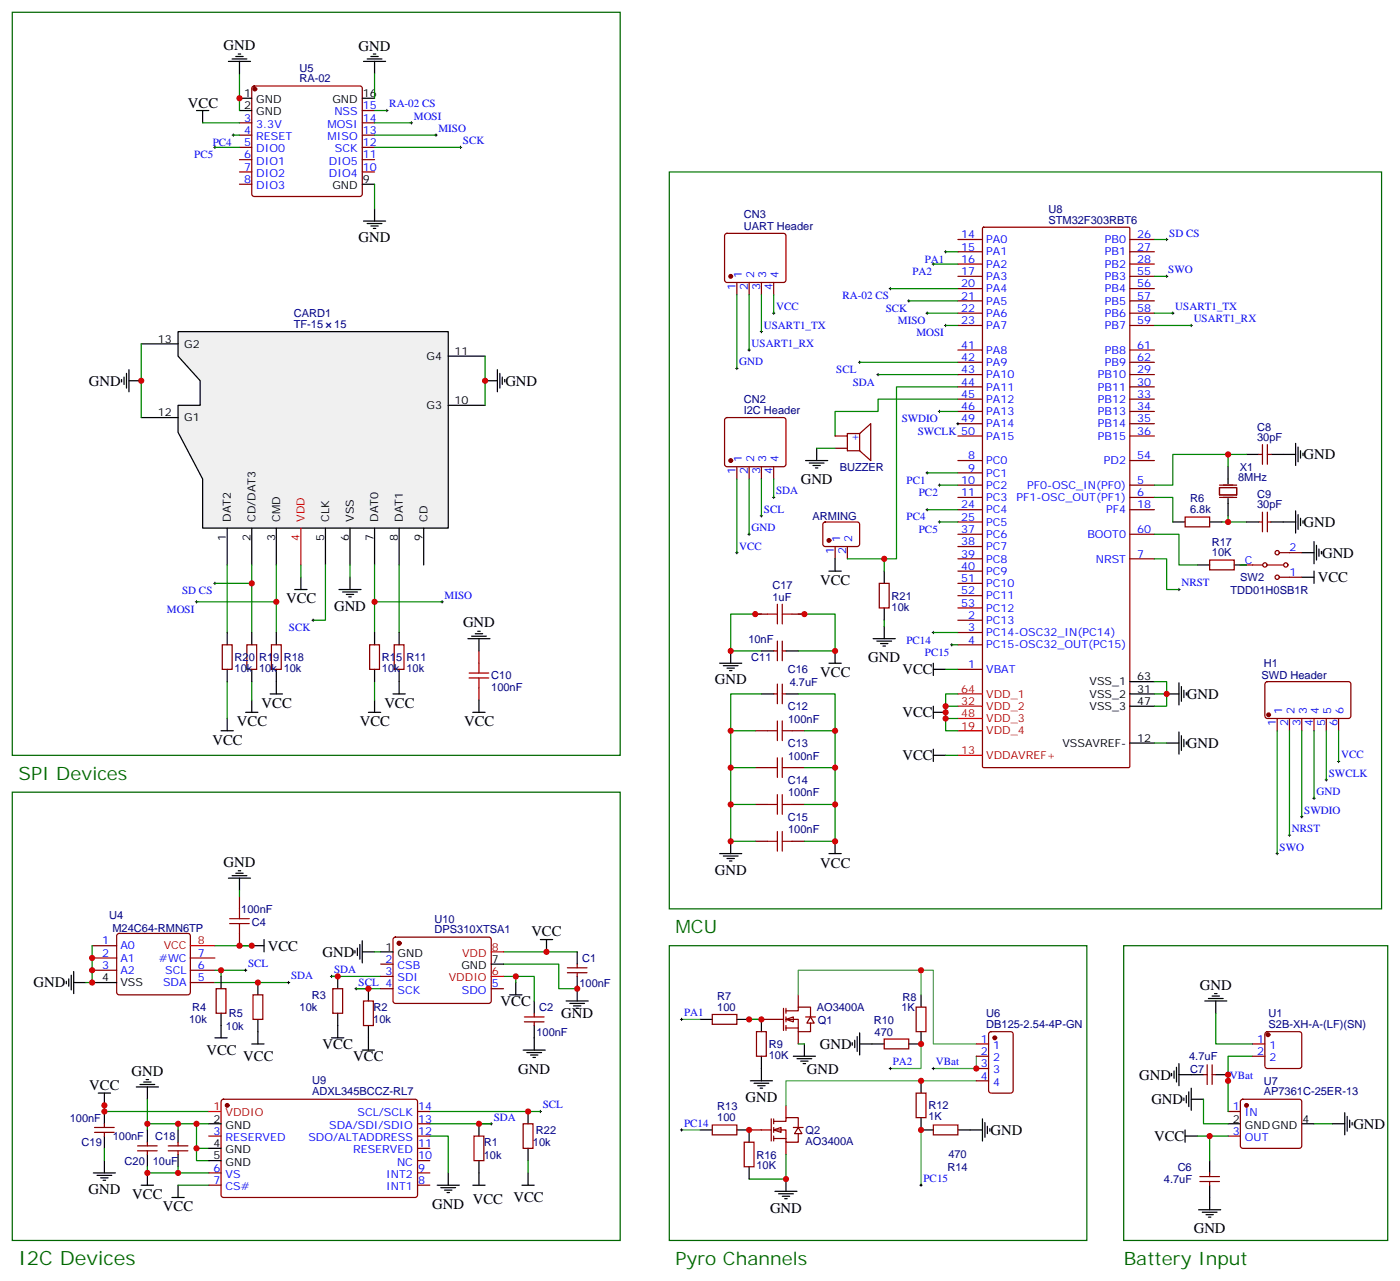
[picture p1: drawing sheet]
<svg xmlns="http://www.w3.org/2000/svg" width="402mm" height="368mm" viewBox="0 0 402 368" stroke-linecap="round" stroke-linejoin="round" font-family="sans-serif">
<g fill="none" stroke="#870000" stroke-width=".35">
<path d="M68.8 35.3h3.5M68.8 38.8h3.5M72.6 24.9l.4-.2h30.4l.5 .2 .2 .5v30.3l-.3 .5-.4 .2h-30.4l-.5-.2-.2-.5v-30.3zM104.1 35.3h3.5M104.1 38.8h3.5M104.1 31.8h3.5M68.8 42.3h3.5M68.8 45.9h3.5M68.8 49.4h3.5M68.8 52.9h3.5M104.1 42.3h3.5M104.1 45.9h3.5"/>
<path d="M104.1 49.4h3.5M68.8 257.5v3.6M26.5 271.6h7M26.5 278.7h7M26.5 275.2h7M33.7 268.3l.5-.2h19.8l.5 .2 .2 .5v16.2l-.3 .5-.4 .3h-19.8l-.5-.3-.2-.5v-16.2zM54.7 278.7h7M54.7 275.2h7M68.8 268.1v3.5M54.7 282.2h7"/>
</g>
<g fill="none" stroke="#000" stroke-width=".35">
<path d="M68.8 28.2h3.5M68.8 31.8h3.5M104.1 28.2h3.5M104.1 52.9h3.5M65.6 252.2h6.4M66.7 251.5h4.2M67.7 250.8h2.1M68.4 250.1h.7M68.8 252.2v3.6M21.2 279v6.4M72.3 271.6h3.5M75.8 269.9v3.5"/>
<path d="M19 281.9v.7M19.8 281.2v2.1M20.5 280.1v4.2M21.2 282.2h3.5M26.5 282.2h7M61.7 298.1h3.6M63.5 294.6v3.5M72.3 299.9h3.5M74.1 296.3v3.6M28.2 314h3.5M30 314v3.5M26.8 336.9h6.4"/>
<path d="M27.9 337.6h4.2M28.9 338.3h2.1M29.6 339h.7M30 333.4v3.5M137.6 336.9v3.5M135.8 340.4h3.5"/>
</g>
<path d="M54.7 271.6h7" fill="none" stroke="#f00" stroke-width=".35"/>
<circle cx="73.2" cy="25.6" r=".53" fill="#870000" stroke="#870000" stroke-width=".35"/>
<path d="M70.2 278.7h.7M70.6 278.3v.7M82.5 282.2h.8M82.9 281.9v.7M154.9 319.3h.7M155.2 318.9v.7M140.8 322.8h.7M141.1 322.4v.7" fill="none" stroke="#000" stroke-width=".29"/>
<path d="M66 265.3h5.6M66 263.9h5.6M68.8 261.1v2.8M68.8 265.3v2.8" fill="none" stroke="#a10000" stroke-width=".35"/>
<path d="M68.8 255.8v1.7M26.5 271.6v10.6h-1.8M61.7 271.6h10.6M61.7 278.7h8.9M63.5 278.7v1.8M61.7 282.2h21.2" fill="none" stroke="#008700" stroke-width=".35"/>
<path d="M3.5 227.5h174.7v128.8h-174.7z" fill="none" stroke="#060" stroke-width=".35"/>
<g fill="#fff" stroke="#870000" stroke-width=".35">
<path d="M225.8 292.8l2.1-.7v1.4z"/>
<path d="M232.8 292.1l1.1 1.8h-2.1z"/>
</g>
<path d="M218.7 292.8h6.4M225.1 289.6v6.4M225.8 290.3h3.5v-1h3.5v2.8M225.8 292.8h3.5v3.5h3.5v-2.4M225.8 295.3h3.5M225.8 289.6v1.4M225.8 292.1v1.4M225.8 294.6v1.4M229.3 285.8v3.5M229.3 296.3v3.6M231.4 292.1h2.8" fill="none" stroke="#870000" stroke-width=".35"/>
<g fill="#fff" stroke="#870000" stroke-width=".35">
<path d="M222.2 324.6l2.2-.8v1.5z"/>
<path d="M229.3 323.8l1.1 1.8h-2.2z"/>
</g>
<g fill="none" stroke="#870000" stroke-width=".35">
<path d="M208.4 67.2l.4-.2h16.3l.5 .2 .2 .5v12.7l-.3 .5-.4 .2h-16.3l-.5-.2-.2-.5v-12.7zM275.2 79.4h7M275.2 75.8h7M275.2 72.3h7M275.2 68.8h7M282.3 65.4l.3-.1h41.6l.4 .3v154.5l-.4 .4h-41.6l-.4-.4zM324.6 79.4h7M324.6 75.8h7M324.6 72.3h7M324.6 68.8h7M211.7 81.1v3.6M215.2 81.1v3.6"/>
<path d="M218.7 81.1v3.6M222.2 81.1v3.6M275.2 93.5h7M275.2 90h7M275.2 86.4h7M275.2 82.9h7M324.6 93.5h7M324.6 90h7M324.6 86.4h7M324.6 82.9h7M275.2 104.1h7M275.2 100.5h7"/>
<path d="M275.2 118.2h7M275.2 114.7h7M275.2 111.1h7M275.2 107.6h7M324.6 104.1h7M324.6 100.5h7M324.6 118.2h7M324.6 114.7h7M324.6 111.1h7M324.6 107.6h7M208.4 120.2l.4-.3h16.3l.5 .3 .2 .5v12.6l-.3 .5-.4 .3h-16.3l-.5-.3-.2-.5v-12.6zM211.7 134.1v3.5"/>
<path d="M215.2 134.1v3.5M218.7 134.1v3.5M222.2 134.1v3.5M275.2 125.2h7M275.2 121.7h7M275.2 139.3h7M275.2 132.3h7M275.2 135.8h7M324.6 125.2h7M324.6 121.7h7M324.6 139.3h7M324.6 132.3h7"/>
<path d="M350.3 139.3h4.9M361.6 130.5h1.1M362.7 127.7v5.6M364.1 127.7v5.6M364.1 130.5h1M275.2 146.4h7M275.2 142.9h7M275.2 157h7M275.2 153.5h7M275.2 149.9h7M324.6 146.4h7M324.6 142.9h7"/>
<path d="M324.6 153.5h7M350.3 140.1h4.9v2.1h-4.9zM350.3 142.9h4.9M361.6 149.9h1.1M362.7 147.1v5.7M364.1 149.9h1M364.1 147.1v5.7M367.6 158.8h6.3M275.2 164h7M275.2 160.5h7M275.2 178.2h7M275.2 174.6h7"/>
<path d="M275.2 171.1h7M275.2 167.6h7M324.6 160.5h7M347.5 160.9h7v2.8h-7zM356.3 162.3h6.4M364.1 162.3h4.6M367.6 165.8h6.3M222.2 199.3h1.1M223.3 196.5v5.6M224.7 196.5v5.6M224.7 199.3h1.1M275.2 185.2h7"/>
<path d="M275.2 181.7h7M275.2 192.3h7M363.6 196l.5-.2h23.5l.5 .7-.1 9.4-.7 .5-23.5-.1-.4-.6v-9.2zM217 209.9h3.5M227.5 209.9h3.6M366.9 206.4v3.5M370.4 206.4v3.5M373.9 206.4v3.5M377.5 206.4v3.5M381 206.4v3.5M384.5 206.4v3.5M217 220.5h3.5"/>
<path d="M217 231.1h3.5M227.5 220.5h3.6M227.5 231.1h3.6M217 241.7h3.5M227.5 241.7h3.6M204.6 291.4h7.1v2.8h-7.1zM217.3 296.3h2.8v7.1h-2.8zM254 298.4h7.1v2.9h-7.1zM263.2 289.3h2.8v7h-2.8zM225.8 317.5v3.5M263.2 314h2.8v7h-2.8zM352.8 319.3h3.5"/>
<path d="M356.5 315.9l.5-.2h16.2l.5 .2 .2 .5v12.7l-.2 .5-.5 .2h-16.2l-.5-.2-.2-.5v-12.7zM204.6 323.1h7.1v2.9h-7.1zM213.8 328.1h2.8v7h-2.8zM215.2 324.6h6.3M221.5 321.4v6.3M222.2 322.1h3.6v-1.1h3.5v2.8M222.2 324.6h3.6v3.5h3.5v-2.5M222.2 327h3.6M222.2 321.4v1.4M222.2 323.8v1.5M222.2 326.3v1.4M225.8 328.1v3.5"/>
<path d="M227.9 323.8h2.8M268.1 323.1h7.1v2.9h-7.1zM344.7 338h5.6M344.7 339.4h5.6M347.5 336.9v1.1M347.5 339.4v1M352.8 326.3h3.5"/>
<circle cx="366.9" cy="158.8" r=".62"/>
<circle cx="363.4" cy="162.3" r=".62"/>
<circle cx="366.9" cy="165.8" r=".62"/>
<circle cx="369.4" cy="162.3" r=".62"/>
</g>
<g fill="none" stroke="#008700" stroke-width=".35">
<path d="M58.2 35.3h10.6M67 38.8h1.8M68.8 21.2v10.6M107.6 21.2v7M107.6 35.3h10.6M107.6 31.8h3.5M107.6 38.8h17.6M61.7 42.3h7.1M107.6 52.9v7.1M107.6 42.3h24.7M331.6 79.4h3.5M211.7 84.7v21.1"/>
<path d="M215.2 84.7v15.8M218.7 84.7v10.5M222.2 84.7v5.3M255.8 82.9h19.4M261.1 86.4h14.1M266.3 90h8.9M271.6 93.5h3.6M331.6 93.5h10.6M331.6 90h5.3M246.9 104.1h28.3M252.2 107.6h23M269.9 118.2h5.3"/>
<path d="M211.7 137.6v21.2M215.2 137.6v15.9M218.7 137.6v10.6M222.2 137.6v5.3M352.8 130.5h-15.9v8.8h-5.3M358.1 130.5h-5.3v3.6M266.3 146.4h8.9M269.9 149.9h5.3M331.6 142.9h5.3v7M331.6 153.5h7.1v8.8h5.3M351 149.9h1.8M352.8 148.2v1.7h5.3"/>
<path d="M218.7 176.4h-8.8v10.6h8.8M229.3 176.4h10.6v10.6h-10.6M331.6 160.5h3.5v8.8h3.6M356.3 162.3h1.8M218.7 199.3h-8.8v10.6M229.3 199.3h10.6v10.6M271.6 192.3h3.6M275.2 199.3h-3.6v10.6h3.6M331.6 195.8h3.5v7h-3.5M331.6 199.3h3.5M217 209.9h-7.1v31.8h7.1M231.1 209.9h8.8v31.8h-8.8"/>
<path d="M271.6 206.4h3.6M271.6 202.8h3.6M271.6 217h3.6M331.6 213.4h3.5M366.9 209.9v35.3M370.4 209.9v30M373.9 209.9v24.7M377.5 209.9v19.4M381 209.9v14.1M384.5 209.9v8.8M209.9 231.1h7.1M209.9 220.5h7.1"/>
<path d="M231.1 231.1h8.8M231.1 220.5h8.8M215.2 292.8h3.5M229.3 299.9h1.8M349.2 291v8.9h10.6M345.7 315.7v7.1h7.1M359.8 303.4h-7v15.9M225.8 331.6v7.1h-10.6M344 326.3h3.5M352.8 326.3h-5.3v7.1M377.5 322.8h5.3"/>
</g>
<g fill="none" stroke="#000" stroke-width=".35">
<path d="M65.6 17.6h6.4M66.7 16.9h4.2M67.7 16.2h2.1M68.4 15.5h.7M68.8 17.6v3.6M104.4 17.6h6.4M105.5 16.9h4.2M106.5 16.2h2.2M107.2 15.5h.7M107.6 17.6v3.6M56.4 31.8h3.6M58.2 31.8v3.5"/>
<path d="M107.6 60v3.5M104.4 63.5h6.4M105.5 64.2h4.2M106.5 64.9h2.2M107.2 65.6h.7M231.4 132.3h6.4M232.5 133h4.2M233.5 133.7h2.2M234.2 134.4h.7M234.6 128.8v3.5M352.8 134.1v4.9M358.1 130.5h3.5"/>
<path d="M365.1 130.5h7.1M372.2 127.4v6.3M372.9 128.4v4.2M373.6 129.5v2.1M374.3 130.2v.7M352.8 143.2v5M358.1 149.9h3.5M365.1 149.9h7.1M372.2 146.8v6.3M372.9 147.8v4.2M373.6 148.9v2.1M373.9 158.8h3.6"/>
<path d="M374.3 149.6v.7M377.5 155.6v6.3M378.2 156.6v4.3M378.9 157.7v2.1M379.6 158.4v.7M344 162.3h3.5M354.5 162.3h3.6M373.9 165.8h3.6M377.5 164v3.6M206.7 190.5h6.4M207.8 191.2h4.2M208.8 191.9h2.2"/>
<path d="M209.5 192.6h.8M209.9 187v3.5M218.7 199.3h3.5M225.8 199.3h3.5M238.1 190.5h3.6M239.9 187v3.5M268.1 190.5v3.5M268.1 192.3h3.5M324.6 199.3h7M324.6 195.8h7M335.1 199.3h3.6M338.7 196.1v6.4"/>
<path d="M339.4 197.2v4.2M340.1 198.3v2.1M340.8 199v.7M268.1 204.6h3.5M268.1 202.8v3.6M268.1 215.2v3.5M268.1 217h3.5M324.6 213.4h7M324.6 202.8h7M335.1 213.4h3.6M338.7 210.3v6.3M339.4 211.3v4.2"/>
<path d="M340.1 212.4v2.1M340.8 213.1v.7M206.7 245.2h6.4M207.8 245.9h4.2M208.8 246.6h2.2M209.5 247.3h.8M209.9 241.7v3.5M238.1 245.2h3.6M239.9 241.7v3.5M201.1 292.8h3.5M211.7 292.8h3.5M218.7 292.8v3.5"/>
<path d="M231.1 299.9v3.5M244.8 299.5v.7M245.5 298.8v2.1M246.2 297.7v4.3M246.9 299.9h7.1M246.9 296.7v6.3M264.6 296.3v3.6h-3.5M264.6 285.8v3.5M346.1 287.5h6.3M347.1 286.8h4.3M348.2 286.1h2.1M348.9 285.4h.7"/>
<path d="M349.2 287.5v3.5M215.5 310.4h6.4M216.6 311.1h4.2M217.7 311.9h2.1M218.4 312.6h.7M218.7 303.4v7M227.9 303.4h6.3M229 304.1h4.2M230 304.8h2.1M230.7 305.5h.7M264.6 310.4v3.6M340.1 315.4v.7"/>
<path d="M340.8 314.7v2.1M341.5 313.6v4.3M342.2 315.7h3.5M342.2 312.6v6.3M201.1 324.6h3.5M211.7 324.6h3.5v3.5M215.2 335.1v3.6M225.8 338.7v3.5M264.6 321v3.6h3.5M275.2 324.6h7M282.2 321.4v6.3M282.9 322.4v4.3"/>
<path d="M283.6 323.5v2.1M284.3 324.2v.7M340.4 326.3h3.6M340.4 324.6v3.5M347.5 333.4v3.5M352.8 322.8h3.5M373.9 322.8h3.6M222.6 342.2h6.4M223.7 342.9h4.2M224.7 343.6h2.1M225.4 344.3h.7M344.3 347.5h6.4"/>
<path d="M345.4 348.2h4.2M346.4 348.9h2.1M347.1 349.6h.7M347.5 340.4v7.1"/>
</g>
<path d="M264.6 278.7h-35.3v7.1M195.8 292.8h5.3M264.6 299.9v7h-8.8M264.6 285.8v-7.1h3.5v21.2h12.4M280.5 310.4h-54.7v7.1M280.5 303.4v3.5h-12.4M195.8 324.6h5.3M264.6 324.6v15.8" fill="none" stroke="#4aa64a" stroke-width=".35"/>
<path d="M192.3 271.6h119.9v84.7h-119.9zM322.8 271.6h75.8v84.7h-75.8z" fill="none" stroke="#060" stroke-width=".35"/>
<g fill="none" stroke="#000" stroke-width=".29">
<path d="M66.7 38.8h.7M67 38.5v.7M110.8 31.8h.7M111.1 31.4v.7M117.8 35.3h.7M118.2 34.9v.7M124.9 38.8h.7M125.2 38.5v.7M61.4 42.3h.7M61.7 42v.7M131.9 42.3h.7M132.3 42v.7"/>
<path d="M334.8 79.4h.7M335.1 79v.7M218.4 95.2h.7M218.7 94.9v.7M221.9 90h.7M222.2 89.6v.7M255.4 82.9h.7M255.8 82.6v.7M260.7 86.4h.7M261.1 86.1v.7M266 90h.7M266.3 89.6v.7"/>
<path d="M271.3 93.5h.7M271.6 93.1v.7M336.5 90h.8M336.9 89.6v.7M341.8 93.5h.7M342.2 93.1v.7M211.3 105.8h.7M211.7 105.5v.7M214.8 100.5h.7M215.2 100.2v.7M246.6 104.1h.7M246.9 103.7v.7"/>
<path d="M251.9 107.6h.7M252.2 107.2v.7M269.5 118.2h.7M269.9 117.8v.7M266 135.8h.7M266.3 135.5v.7M269.5 139.3h.7M269.9 139v.7M274.8 121.7h.7M275.2 121.4v.7M211.3 158.8h.7M211.7 158.4v.7"/>
<path d="M214.8 153.5h.7M215.2 153.1v.7M218.4 148.2h.7M218.7 147.8v.7M221.9 142.9h.7M222.2 142.5v.7M266 146.4h.7M266.3 146v.8M269.5 149.9h.7M269.9 149.6v.7M338.3 169.3h.7M338.7 169v.7"/>
<path d="M384.2 218.7h.7M384.5 218.4v.7M370.1 239.9h.7M370.4 239.5v.7M373.6 234.6h.7M373.9 234.2v.7M377.1 229.3h.7M377.5 229v.7M380.6 224h.8M381 223.7v.7M366.5 245.2h.7M366.9 244.8v.7"/>
<path d="M255.4 306.9h.7M255.8 306.6v.7M267.8 306.9h.7M268.1 306.6v.7"/>
</g>
<g fill="#870000" stroke="#870000" stroke-width=".35">
<circle cx="358.1" cy="317.5" r=".53"/>
<circle cx="364.4" cy="205.3" r=".53"/>
<circle cx="209.9" cy="132.3" r=".53"/>
<circle cx="209.9" cy="79.4" r=".53"/>
</g>
<path d="M275.2 199.3h7M275.2 217h7M275.2 209.9h7M275.2 206.4h7M275.2 202.8h7" fill="none" stroke="#f00" stroke-width=".35"/>
<g fill="none" stroke="#a10000" stroke-width=".35">
<path d="M220.5 209.9h2.8M223.3 207.1v5.6M223.3 217.7v5.6M224.7 207.1v5.6M224.7 217.7v5.6M224.7 209.9h2.8M220.5 220.5h2.8M220.5 231.1h2.8M223.3 228.2v5.7M223.3 238.8v5.7M224.7 228.2v5.7M224.7 238.8v5.7"/>
<path d="M224.7 220.5h2.8M224.7 231.1h2.8M220.5 241.7h2.8M224.7 241.7h2.8"/>
</g>
<path d="M51.2 95.2h77.6v56.5h-70.6v-14.1l-7-13.4v-7.8h6.3v-7l-6.3-7.1z" fill="#f0f0f0" stroke="#000" stroke-width=".35"/>
<g fill="none" stroke="#000" stroke-width=".35">
<path d="M40.6 98.8h10.6M34.9 109v.7M35.6 108.3v2.1M36.3 107.2v4.3M37 109.4h3.6M37 106.2v6.3M40.6 119.9h10.6M128.8 116.4h10.5M128.8 102.3h10.5M139.3 109.4h3.6M142.9 106.2v6.3M143.6 107.2v4.3"/>
<path d="M144.3 108.3v2.1M145 109v.7M65.3 151.7v10.6M72.3 151.7v10.6M79.4 151.7v10.6M93.5 151.7v10.6M100.5 151.7v10.6M107.6 151.7v10.6M114.7 151.7v10.6M121.7 151.7v10.6M336.9 149.9h3.5M347.5 149.9h3.5"/>
<path d="M84.7 169.3h3.5M86.4 165.8v3.5M97.4 169.3h6.3M98.4 170h4.3M99.5 170.7h2.1M100.2 171.4h.7M100.5 165.8v3.5M238.1 164h3.6M239.9 160.5v3.5M254 164v3.6M254 174.6v3.6M254 179.9v3.5"/>
<path d="M65.3 181.7v3.5M65.3 192.3v3.5M72.3 181.7v3.5M72.3 192.3v3.5M77.6 199.3h3.5M79.4 181.7v3.5M79.4 192.3v7M107.6 181.7v3.5M107.6 192.3v3.5M112.9 199.3h3.5M114.7 181.7v3.5M114.7 192.3v7"/>
<path d="M134.4 183.4h6.4M135.5 182.7h4.2M136.5 182h2.1M137.2 181.3h.7M137.6 183.4v3.6M218.7 187h3.5M225.8 187h3.5M250.8 183.4h6.4M251.9 184.1h4.2M252.9 184.9h2.2M253.6 185.6h.8M63.5 209.9h3.5"/>
<path d="M65.3 206.4v3.5M70.6 204.6h3.5M72.3 201.1v3.5M105.8 204.6h3.6M107.6 201.1v3.5M135.8 204.6h3.5M137.6 201.1v3.5M102 273v.8M102.7 272.3v2.2M103.4 271.3v4.2M104.1 273.4h3.5M104.1 270.2v6.4"/>
<path d="M109.4 273.4h3.5M141.1 276.9h3.5M155.2 269.9h3.5M157 269.9v3.5M165.8 273.4v3.5M63.5 280.5v3.5M63.5 291v3.6M74.1 282.2v3.6M74.1 292.8v3.5M95.2 298.1h3.6M97 280.5v3.5M97 291v7.1"/>
<path d="M105.8 284v3.5M105.8 294.6v7M146.4 285.8h3.5M148.2 282.2v3.6M153.5 287.5v3.5M153.5 294.6v7M162.6 287.5h6.4M163.7 288.2h4.2M164.7 288.9h2.2M165.5 289.6h.7M165.8 280.5v7M30 319.3v3.5"/>
<path d="M39.2 312.2h6.3M40.2 311.5h4.2M41.3 310.8h2.1M42 310.1h.7M42.3 312.2v3.5M104.1 301.6h3.5M150.3 301.6h6.3M151.3 302.3h4.3M151.7 319.3v3.5M152.4 303h2.1M153.1 303.7h.7M336.5 308.3v.7"/>
<path d="M337.3 307.6v2.1M338 306.6v4.2M338.7 308.7h7M338.7 305.5v6.4M349.2 308.7h3.6M386.3 319.6v6.4M30 326.3v3.5M42.3 324.6v3.5M42.3 331.6v3.5M42.3 336.9v3.5M51.2 324.6v3.5M51.2 331.6v3.5"/>
<path d="M60 322.8h3.5M60 329.8h3.5M60 333.4h3.5M128.8 336.9v3.5M137.6 322.8v3.5M137.6 333.4v3.5M151.7 329.8v3.6M151.7 336.9v3.5M382.8 322.8h3.5M387 320.7v4.2M387.7 321.7v2.1M388.4 322.4v.7"/>
<path d="M40.6 340.4h3.5M49.4 344h3.5M51.2 340.4v3.6M125.6 340.4h6.3M126.6 341.1h4.3M127.7 341.8h2.1M128.4 342.5h.7M149.9 340.4h3.6"/>
</g>
<path d="M86.4 151.7v10.6M141.1 273.4h3.5M141.1 280.5h3.5M60 319.3h3.5" fill="none" stroke="#f00" stroke-width=".35"/>
<g fill="none" stroke="#008700" stroke-width=".35">
<path d="M268.1 75.8h7.1M271.6 72.3h3.6M331.6 68.8h3.5M40.6 98.8v21.1M139.3 102.3v14.1M275.2 111.1h-17.7v49.4h-3.5v3.5M275.2 114.7h-23v3.5h-12.3v7M234.6 128.8h5.3M266.3 135.8h8.9M269.9 139.3h5.3M56.4 172.9h23M61.7 167.6h10.6"/>
<path d="M65.3 162.3v19.4M72.3 162.3v19.4M79.4 162.3v19.4M86.4 162.3v3.5M93.5 162.3v15.9h-3.5M100.5 162.3v3.5M107.6 162.3v19.4M107.6 172.9h19.4M114.7 162.3v19.4M243.4 160.5h10.6M254 178.2v1.7M65.3 195.8v10.6"/>
<path d="M72.3 195.8v5.3M107.6 195.8v5.3M268.1 181.7h7.1M273.4 185.2h1.8M107.6 273.4h1.8M144.6 276.9h15.9v7.1h5.3M144.6 273.4h21.2M95.2 280.5h14.2M102.3 284h7.1M144.6 280.5h8.9v7M148.2 280.5v1.7M30 319.3v-1.8v1.8h30"/>
<path d="M42.3 315.7v7.1M123.5 319.3h31.7M352.8 308.7v1.7M30 329.8v3.6M42.3 335.1v1.8h17.7M51.2 322.8v1.8M51.2 335.1v1.8M56.4 322.8v10.6h3.6M56.4 329.8h3.6M60 322.8h-17.7v1.8M123.5 326.3h5.3v10.6M123.5 322.8h17.6"/>
<path d="M151.7 333.4v3.5M51.2 340.4h8.8"/>
</g>
<g fill="none" stroke="#000" stroke-width=".29">
<path d="M267.8 75.8h.7M268.1 75.5v.7M271.3 72.3h.7M271.6 72v.7M334.8 68.8h.7M335.1 68.4v.7M56.1 172.9h.7M56.4 172.5v.7M61.4 167.6h.7M61.7 167.2v.7M89.6 178.2h.7M90 177.8v.7"/>
<path d="M126.6 172.9h.8M127 172.5v.7M267.8 181.7h.7M268.1 181.3v.7M273 185.2h.8M273.4 184.9v.7M94.9 280.5h.7M95.2 280.1v.7M102 284h.7M102.3 283.6v.7M195.4 292.8h.7M195.8 292.5v.7"/>
<path d="M352.4 310.4h.7M352.8 310.1v.7M195.4 324.6h.7M195.8 324.2v.7M264.2 340.4h.7M264.6 340.1v.7"/>
</g>
<path d="M220.5 176.4h2.8M223.3 173.6v5.6M224.7 176.4h2.8M224.7 173.6v5.6M134.8 193.3h5.6M134.8 194.7h5.6M137.6 190.5v2.8M137.6 194.7v2.9" fill="none" stroke="#a10000" stroke-width=".35"/>
<g fill="none" stroke="#870000" stroke-width=".35">
<path d="M239.9 125.2h3.5M239.9 128.8h3.5M246.9 124.5h-3.5v5h3.5M246.9 124.5l3.2-2.8v10.6l-3.2-2.8M246.9 124.5v5M236.6 150.1l.5-.2 9.4 .1 .4 .6v6l-.7 .4-9.4-.1-.4-.6v-5.7zM239.9 157v3.5M243.4 157v3.5M340.4 148.5h7.1v2.8h-7.1zM217 176.4h3.5M227.5 176.4h3.6M252.6 167.6h2.8v7h-2.8z"/>
<path d="M63.9 185.2h2.8v7.1h-2.8zM70.9 185.2h2.8v7.1h-2.8zM78 185.2h2.8v7.1h-2.8zM106.2 185.2h2.8v7.1h-2.8zM113.2 185.2h2.9v7.1h-2.9zM137.6 187v3.5M137.6 197.6v3.5M222.2 187h1.1M223.3 184.1v5.7M224.7 184.1v5.7M224.7 187h1.1M109.4 276.9h3.5"/>
<path d="M113.1 269.4l.5-.2h27.1l.4 .7-.1 17.9-.6 .4h-27.1l-.4-.7v-17.6zM163 279.4h5.6M163 278h5.6M165.8 276.9v1.1M165.8 279.4v1.1M62.1 284h2.8v7h-2.8zM72.7 285.8h2.8v7h-2.8zM95.6 284h2.8v7h-2.8zM104.4 287.5h2.8v7.1h-2.8zM109.4 280.5h3.5M109.4 284h3.5M141.1 284h3.5"/>
<path d="M150.6 292.1h5.7M150.6 293.5h5.7M153.5 291v1.1M153.5 293.5v1.1M280.5 299.9h3.5M284.2 296.5l.5-.2h5.6l.7 .5v16.5l-.4 .6-5.9 .1-.7-.5v-16.5zM359.8 299.9h3.6M363.6 296.5l.5-.2h9.1l.5 .2 .2 .5v9.2l-.2 .5-.5 .2h-9.1l-.5-.2-.2-.5v-9.2zM63.7 315.9l.5-.2 55.3 .1 .4 .6v27.1l-.7 .5-55.3-.1-.4-.6v-26.9zM119.9 319.3h3.6M280.5 303.4h3.5M280.5 306.9h3.5"/>
<path d="M280.5 310.4h3.5M345.7 308.7h1.1M346.8 305.9v5.6M348.2 305.9v5.6M348.2 308.7h1M359.8 303.4h3.6M27.2 325.3h5.6M27.2 323.8h5.6M30 322.8v1M30 325.3v1M39.5 330.6h5.7M39.5 329.1h5.7"/>
<path d="M42.3 328.1v1M42.3 330.6v1M48.3 330.6h5.7M48.3 329.1h5.7M51.2 328.1v1M51.2 330.6v1M60 326.3h3.5M60 336.9h3.5M119.9 326.3h3.6M119.9 336.9h3.6M119.9 333.4h3.6M119.9 329.8h3.6"/>
<path d="M119.9 322.8h3.6M136.2 326.3h2.8v7.1h-2.8zM150.3 322.8h2.8v7h-2.8zM60 340.4h3.5M119.9 340.4h3.6"/>
</g>
<path d="M3.5 3.5h174.7v213.5h-174.7zM192.3 49.4h204.6v211.7h-204.6z" fill="none" stroke="#060" stroke-width=".35"/>
<g fill="#870000" stroke="#870000" stroke-width=".35">
<circle cx="238.1" cy="155.2" r=".53"/>
<circle cx="364.2" cy="297.2" r=".53"/>
<circle cx="285.7" cy="298.1" r=".53"/>
<circle cx="65.3" cy="317.5" r=".53"/>
<circle cx="114.7" cy="270.9" r=".53"/>
</g>
<g fill="#c00">
<circle cx="68.8" cy="271.6" r=".88"/>
<circle cx="72.3" cy="271.6" r=".88"/>
<circle cx="63.5" cy="278.7" r=".88"/>
<circle cx="26.5" cy="275.2" r=".88"/>
<circle cx="26.5" cy="278.7" r=".88"/>
<circle cx="26.5" cy="282.2" r=".88"/>
<circle cx="215.2" cy="324.6" r=".88"/>
<circle cx="218.7" cy="292.8" r=".88"/>
<circle cx="215.2" cy="292.8" r=".88"/>
<circle cx="264.6" cy="324.6" r=".88"/>
<circle cx="264.6" cy="299.9" r=".88"/>
<circle cx="264.6" cy="310.4" r=".88"/>
<circle cx="264.6" cy="278.7" r=".88"/>
<circle cx="225.8" cy="338.7" r=".88"/>
<circle cx="68.8" cy="28.2" r=".88"/>
<circle cx="347.5" cy="326.3" r=".88"/>
<circle cx="352.8" cy="149.9" r=".88"/>
<circle cx="352.8" cy="130.5" r=".88"/>
<circle cx="271.6" cy="206.4" r=".88"/>
<circle cx="271.6" cy="202.8" r=".88"/>
<circle cx="271.6" cy="204.6" r=".88"/>
<circle cx="335.1" cy="199.3" r=".88"/>
<circle cx="239.9" cy="231.1" r=".88"/>
<circle cx="239.9" cy="220.5" r=".88"/>
<circle cx="209.9" cy="231.1" r=".88"/>
<circle cx="209.9" cy="220.5" r=".88"/>
<circle cx="209.9" cy="241.7" r=".88"/>
<circle cx="239.9" cy="241.7" r=".88"/>
<circle cx="239.9" cy="209.9" r=".88"/>
<circle cx="209.9" cy="209.9" r=".88"/>
<circle cx="239.9" cy="187" r=".88"/>
<circle cx="209.9" cy="187" r=".88"/>
<circle cx="40.6" cy="109.4" r=".88"/>
<circle cx="139.3" cy="109.4" r=".88"/>
<circle cx="72.3" cy="167.6" r=".88"/>
<circle cx="79.4" cy="172.9" r=".88"/>
<circle cx="107.6" cy="172.9" r=".88"/>
<circle cx="352.8" cy="310.4" r=".88"/>
<circle cx="352.8" cy="308.7" r=".88"/>
<circle cx="74.1" cy="282.2" r=".88"/>
<circle cx="280.5" cy="306.9" r=".88"/>
<circle cx="217" cy="176.4" r=".88"/>
<circle cx="231.1" cy="176.4" r=".88"/>
<circle cx="56.4" cy="322.8" r=".88"/>
<circle cx="56.4" cy="329.8" r=".88"/>
<circle cx="30" cy="319.3" r=".88"/>
<circle cx="30" cy="317.5" r=".88"/>
<circle cx="51.2" cy="322.8" r=".88"/>
<circle cx="137.6" cy="322.8" r=".88"/>
<circle cx="151.7" cy="319.3" r=".88"/>
<circle cx="165.8" cy="284" r=".88"/>
<circle cx="157" cy="273.4" r=".88"/>
<circle cx="97" cy="280.5" r=".88"/>
<circle cx="105.8" cy="284" r=".88"/>
<circle cx="148.2" cy="280.5" r=".88"/>
<circle cx="42.3" cy="336.9" r=".88"/>
<circle cx="51.2" cy="336.9" r=".88"/>
<circle cx="254" cy="160.5" r=".88"/>
<circle cx="42.3" cy="322.8" r=".88"/>
</g>
<text font-size="5.6" fill="#060" x="5.3" y="363.4">I2C Devices</text>
<g font-size="5.3" fill="#060">
<text x="5.3" y="224">SPI Devices</text>
<text x="194" y="268.1">MCU</text>
<text x="194" y="363.4">Pyro Channels</text>
<text x="322.8" y="363.4">Battery Input</text>
</g>
<g font-size="4.2">
<text x="64.2" y="14.5">GND</text>
<text x="103" y="14.5">GND</text>
<text x="54" y="31">VCC</text>
<text x="103" y="69.5">GND</text>
<text x="25.5" y="110.8">GND</text>
<text x="145.2" y="110.8">GND</text>
<text x="374.5" y="131.8">GND</text>
<text x="230" y="139">GND</text>
<text x="374.5" y="151.2">GND</text>
<text x="379.8" y="160.2">GND</text>
<text x="235.6" y="168">VCC</text>
<text x="378.6" y="167.2">VCC</text>
<text x="82.2" y="173.3">VCC</text>
<text x="96" y="175.4">GND</text>
<text x="133" y="180.1">GND</text>
<text x="249.4" y="190.1">GND</text>
<text x="205.3" y="196.6">GND</text>
<text x="235.6" y="194.5">VCC</text>
<text x="259.2" y="193.7">VCC</text>
<text x="75.1" y="203.3">VCC</text>
<text x="110.4" y="203.3">VCC</text>
<text x="341" y="200.7">GND</text>
<text x="68.1" y="208.6">VCC</text>
<text x="103.4" y="208.6">VCC</text>
<text x="133.3" y="208.6">VCC</text>
<text x="259.2" y="206">VCC</text>
<text x="61" y="213.9">VCC</text>
<text x="341" y="214.8">GND</text>
<text x="259.2" y="218.4">VCC</text>
<text x="64.2" y="249.1">GND</text>
<text x="205.3" y="251.3">GND</text>
<text x="235.6" y="249.2">VCC</text>
<text x="152.6" y="268.8">VCC</text>
<text x="76.9" y="273.1">VCC</text>
<text x="92.6" y="274.9">GND</text>
<text x="9.7" y="283.6">GND</text>
<text x="344.6" y="284.4">GND</text>
<text x="143.8" y="289">VCC</text>
<text x="161.2" y="292.5">GND</text>
<text x="59.3" y="303">VCC</text>
<text x="69.9" y="304.8">VCC</text>
<text x="92.7" y="301.3">VCC</text>
<text x="101.5" y="304.8">VCC</text>
<text x="235.5" y="301.3">GND</text>
<text x="37.8" y="309.1">GND</text>
<text x="148.9" y="308.4">GND</text>
<text x="231.8" y="308.4">GND</text>
<text x="327.2" y="310.1">GND</text>
<text x="25.6" y="313">VCC</text>
<text x="214.1" y="316.6">GND</text>
<text x="330.7" y="317.2">GND</text>
<text x="284.5" y="326">GND</text>
<text x="331.6" y="327.7">VCC</text>
<text x="388.8" y="324.2">GND</text>
<text x="25.4" y="343">GND</text>
<text x="38" y="344.4">VCC</text>
<text x="46.8" y="347.9">VCC</text>
<text x="124.2" y="347.1">GND</text>
<text x="135.8" y="345.7">VCC</text>
<text x="147.5" y="345.4">VCC</text>
<text x="221.2" y="348.3">GND</text>
<text x="342.9" y="354.3">GND</text>
</g>
<g font-size="3.2" fill="#000080">
<text x="86" y="23.6">RA-02</text>
<text x="86" y="20.6">U5</text>
<text x="213.6" y="66">UART Header</text>
<text x="213.6" y="62.7">CN3</text>
<text x="301.2" y="64.2">STM32F303RBT6</text>
<text x="301.2" y="61.2">U8</text>
<text x="84.4" y="94.2">TF-15</text>
<text x="84.4" y="91.2">CARD1</text>
<text x="96" y="94.2">15</text>
<text x="213.6" y="118.9">I2C Header</text>
<text x="213.6" y="115.7">CN2</text>
<text x="361.1" y="123.7">C8</text>
<text x="361.1" y="126.6">30pF</text>
<text x="241.2" y="135.2">BUZZER</text>
<text x="356.2" y="135.3">X1</text>
<text x="355.6" y="138.3">8MHz</text>
<text x="361.1" y="143.1">C9</text>
<text x="233.4" y="149.3">ARMING</text>
<text x="341.9" y="147.5">6.8k</text>
<text x="341.9" y="144.3">R6</text>
<text x="361.1" y="146">30pF</text>
<text x="348.1" y="159.8">10K</text>
<text x="348.1" y="156.8">R17</text>
<text x="356.3" y="167">SW2</text>
<text x="221.9" y="169.3">C17</text>
<text x="221.9" y="172.5">1uF</text>
<text x="256.1" y="172.2">R21</text>
<text x="353.5" y="170.5">TDD01H0SB1R</text>
<text x="256.1" y="175.4">10k</text>
<text x="215" y="184.6">10nF</text>
<text x="67.4" y="189.9">R20</text>
<text x="74.4" y="189.9">R19</text>
<text x="81.5" y="189.9">R18</text>
<text x="109.7" y="189.9">R15</text>
<text x="116.8" y="189.9">R11</text>
<text x="215.8" y="189.9">C11</text>
<text x="363" y="191.6">H1</text>
<text x="67.4" y="193">10k</text>
<text x="74.4" y="193">10k</text>
<text x="81.5" y="193">10k</text>
<text x="109.7" y="193">10k</text>
<text x="116.8" y="193">10k</text>
<text x="141.1" y="195.2">C10</text>
<text x="226.3" y="193.4">C16</text>
<text x="226.9" y="197">4.7uF</text>
<text x="362.4" y="195.2">SWD Header</text>
<text x="141.1" y="198.4">100nF</text>
<text x="226.3" y="204">C12</text>
<text x="226.4" y="207.6">100nF</text>
<text x="226.3" y="214.6">C13</text>
<text x="226.4" y="218.2">100nF</text>
<text x="226.3" y="225.2">C14</text>
<text x="226.4" y="228.7">100nF</text>
<text x="226.3" y="235.8">C15</text>
<text x="226.4" y="239.3">100nF</text>
<text x="69.3" y="262.3">100nF</text>
<text x="31.3" y="264.1">U4</text>
<text x="32.3" y="267.6">M24C64-RMN6TP</text>
<text x="72.3" y="265.9">C4</text>
<text x="124.8" y="268.1">DPS310XTSA1</text>
<text x="124.8" y="265.1">U10</text>
<text x="167.2" y="276.3">C1</text>
<text x="89.6" y="286.9">R3</text>
<text x="166.4" y="283.4">100nF</text>
<text x="206" y="287.2">R7</text>
<text x="259.3" y="287.5">R8</text>
<text x="54.3" y="294">10k</text>
<text x="55.2" y="290.4">R4</text>
<text x="65.8" y="292.2">R5</text>
<text x="86.1" y="290.4">10k</text>
<text x="107.2" y="294">10k</text>
<text x="107.3" y="290.4">R2</text>
<text x="154.9" y="290.4">C2</text>
<text x="206" y="290.3">100</text>
<text x="234.6" y="290.5">AO3400A</text>
<text x="258.9" y="290.5">1K</text>
<text x="283.3" y="292">U6</text>
<text x="364.4" y="292.2">U1</text>
<text x="64.9" y="295.7">10k</text>
<text x="154.1" y="297.5">100nF</text>
<text x="234.9" y="294">Q1</text>
<text x="251" y="294">R10</text>
<text x="251.3" y="297.5">470</text>
<text x="283.3" y="295.2">DB125-2.54-4P-GN</text>
<text x="364.4" y="295.2">S2B-XH-A-(LF)(SN)</text>
<text x="220.8" y="304.2">10K</text>
<text x="220.8" y="301.1">R9</text>
<text x="341.6" y="304.5">4.7uF</text>
<text x="89.7" y="311.4">U9</text>
<text x="341.9" y="308.1">C7</text>
<text x="363" y="311.6">U7</text>
<text x="89.7" y="314.5">ADXL345BCCZ-RL7</text>
<text x="363" y="314.6">AP7361C-25ER-13</text>
<text x="20" y="322.2">100nF</text>
<text x="206" y="322.1">100</text>
<text x="206" y="318.9">R13</text>
<text x="266.7" y="321.8">1K</text>
<text x="266.7" y="318.7">R12</text>
<text x="23.4" y="329.2">C19</text>
<text x="32.4" y="327.5">100nF</text>
<text x="44.6" y="327.5">C18</text>
<text x="139" y="329.2">R1</text>
<text x="153.1" y="329.3">10k</text>
<text x="154" y="325.8">R22</text>
<text x="231.4" y="328.8">AO3400A</text>
<text x="231.4" y="325.8">Q2</text>
<text x="35.8" y="334.5">C20</text>
<text x="43.9" y="334.5">10uF</text>
<text x="139" y="332.8">10k</text>
<text x="217.3" y="335.9">10K</text>
<text x="217.3" y="332.9">R16</text>
<text x="272.4" y="332.7">470</text>
<text x="272.2" y="336.3">R14</text>
<text x="334.3" y="339.8">4.7uF</text>
<text x="338.3" y="336.3">C6</text>
</g>
<g font-size="3.2">
<text x="70.1" y="27.9">1</text>
<text x="73.6" y="29.6">GND</text>
<text x="95.5" y="29.6">GND</text>
<text x="104.2" y="27.9">16</text>
<text x="70.1" y="31.4">2</text>
<text x="73.6" y="33.2">GND</text>
<text x="104.2" y="52.6">9</text>
<text x="95.5" y="54.3">GND</text>
<text x="45.4" y="98.4">13</text>
<text x="52.9" y="99.8">G2</text>
<text x="130.5" y="102">11</text>
<text x="122.5" y="103.4">G4</text>
<text x="45.4" y="119.6">12</text>
<text x="122.5" y="117.5">G3</text>
<text x="130.5" y="116.1">10</text>
<text x="52.9" y="121">G1</text>
<text x="66.3" y="149.9" transform="rotate(-90 66.3 149.9)">DAT2</text>
<text x="73.4" y="149.9" transform="rotate(-90 73.4 149.9)">CD/DAT3</text>
<text x="80.4" y="149.9" transform="rotate(-90 80.4 149.9)">CMD</text>
<text x="94.5" y="149.9" transform="rotate(-90 94.5 149.9)">CLK</text>
<text x="101.6" y="149.9" transform="rotate(-90 101.6 149.9)">VSS</text>
<text x="108.7" y="149.9" transform="rotate(-90 108.7 149.9)">DAT0</text>
<text x="115.7" y="149.9" transform="rotate(-90 115.7 149.9)">DAT1</text>
<text x="122.8" y="149.9" transform="rotate(-90 122.8 149.9)">CD</text>
<text x="64.9" y="155.5" transform="rotate(-90 64.9 155.5)">1</text>
<text x="72" y="155.5" transform="rotate(-90 72 155.5)">2</text>
<text x="79" y="155.5" transform="rotate(-90 79 155.5)">3</text>
<text x="93.1" y="155.5" transform="rotate(-90 93.1 155.5)">5</text>
<text x="100.2" y="155.5" transform="rotate(-90 100.2 155.5)">6</text>
<text x="107.2" y="155.5" transform="rotate(-90 107.2 155.5)">7</text>
<text x="114.3" y="155.5" transform="rotate(-90 114.3 155.5)">8</text>
<text x="121.4" y="155.5" transform="rotate(-90 121.4 155.5)">9</text>
<text x="313" y="196.8">VSS_1</text>
<text x="326.7" y="195.4">63</text>
<text x="313" y="203.9">VSS_3</text>
<text x="313" y="200.4">VSS_2</text>
<text x="326.7" y="202.5">47</text>
<text x="326.7" y="199">31</text>
<text x="305.2" y="214.5">VSSAVREF-</text>
<text x="326.7" y="213.1">12</text>
<text x="110.7" y="273">1</text>
<text x="114.2" y="274.8">GND</text>
<text x="29.4" y="281.9">4</text>
<text x="132.5" y="278.3">GND</text>
<text x="141.3" y="276.6">7</text>
<text x="34.6" y="283.3">VSS</text>
<text x="61.3" y="322.4">2</text>
<text x="354.1" y="322.4">2</text>
<text x="374.1" y="322.4">4</text>
<text x="61.3" y="329.5">4</text>
<text x="64.8" y="324.2">GND</text>
<text x="357.6" y="324.2">GNDGND</text>
<text x="61.3" y="333">5</text>
<text x="64.8" y="331.3">GND</text>
<text x="64.8" y="334.8">GND</text>
</g>
<g font-size="3.2" fill="#00f">
<text x="70.1" y="34.9">3</text>
<text x="96.1" y="33.2">NSS</text>
<text x="104.2" y="34.9">14</text>
<text x="104.2" y="31.4">15</text>
<text x="111.8" y="30.9">RA-02 CS</text>
<text x="118.9" y="34.4">MOSI</text>
<text x="61.1" y="41.9">PC4</text>
<text x="70.1" y="38.5">4</text>
<text x="70.1" y="42">5</text>
<text x="73.6" y="36.7">3.3V</text>
<text x="73.6" y="40.2">RESET</text>
<text x="94.1" y="40.2">MISO</text>
<text x="94.1" y="36.7">MOSI</text>
<text x="104.2" y="42">12</text>
<text x="104.2" y="38.5">13</text>
<text x="125.9" y="37.9">MISO</text>
<text x="133" y="41.5">SCK</text>
<text x="55.8" y="45.4">PC5</text>
<text x="70.1" y="45.5">6</text>
<text x="73.6" y="43.7">DIO0</text>
<text x="73.6" y="47.3">DIO1</text>
<text x="94.5" y="47.3">DIO5</text>
<text x="96.2" y="43.7">SCK</text>
<text x="104.2" y="45.5">11</text>
<text x="70.1" y="49">7</text>
<text x="70.1" y="52.6">8</text>
<text x="73.6" y="50.8">DIO2</text>
<text x="94.5" y="50.8">DIO4</text>
<text x="104.2" y="49">10</text>
<text x="73.6" y="54.3">DIO3</text>
<text x="276.1" y="72">15</text>
<text x="276.1" y="68.4">14</text>
<text x="283.3" y="69.9">PA0</text>
<text x="317.4" y="69.9">PB0</text>
<text x="326.7" y="72">27</text>
<text x="326.7" y="68.4">26</text>
<text x="335.9" y="68">SD CS</text>
<text x="265.6" y="75.5">PA1</text>
<text x="276.1" y="75.5">16</text>
<text x="283.3" y="76.9">PA2</text>
<text x="283.3" y="73.4">PA1</text>
<text x="317.4" y="76.9">PB2</text>
<text x="317.4" y="73.4">PB1</text>
<text x="326.7" y="75.5">28</text>
<text x="211.3" y="83.3" transform="rotate(-90 211.3 83.3)">1</text>
<text x="213.1" y="79.8" transform="rotate(-90 213.1 79.8)">1</text>
<text x="214.8" y="83.3" transform="rotate(-90 214.8 83.3)">2</text>
<text x="216.6" y="79.8" transform="rotate(-90 216.6 79.8)">2</text>
<text x="218.4" y="83.3" transform="rotate(-90 218.4 83.3)">3</text>
<text x="220.1" y="79.8" transform="rotate(-90 220.1 79.8)">3</text>
<text x="221.9" y="83.3" transform="rotate(-90 221.9 83.3)">4</text>
<text x="223.7" y="79.8" transform="rotate(-90 223.7 79.8)">4</text>
<text x="262.1" y="79">PA2</text>
<text x="276.1" y="82.6">20</text>
<text x="276.1" y="79">17</text>
<text x="283.3" y="84">PA4</text>
<text x="283.3" y="80.4">PA3</text>
<text x="317.4" y="84">PB4</text>
<text x="317.4" y="80.4">PB3</text>
<text x="326.7" y="82.6">56</text>
<text x="326.7" y="79">55</text>
<text x="335.6" y="78.5">SWO</text>
<text x="223" y="89.1">VCC</text>
<text x="242" y="86">RA-02 CS</text>
<text x="254.4" y="89.5">SCK</text>
<text x="276.1" y="89.6">22</text>
<text x="276.1" y="86.1">21</text>
<text x="283.3" y="87.5">PA5</text>
<text x="317.4" y="87.5">PB5</text>
<text x="326.7" y="89.6">58</text>
<text x="326.7" y="86.1">57</text>
<text x="337.6" y="89.1">USART1_TX</text>
<text x="219.4" y="94.4">USART1_TX</text>
<text x="257.9" y="93.1">MISO</text>
<text x="276.1" y="93.1">23</text>
<text x="283.3" y="94.5">PA7</text>
<text x="283.3" y="91">PA6</text>
<text x="317.4" y="94.5">PB7</text>
<text x="317.4" y="91">PB6</text>
<text x="326.7" y="93.1">59</text>
<text x="342.9" y="92.6">USART1_RX</text>
<text x="215.9" y="99.7">USART1_RX</text>
<text x="263.2" y="96.6">MOSI</text>
<text x="276.1" y="100.2">41</text>
<text x="283.3" y="101.6">PA8</text>
<text x="317.4" y="101.6">PB8</text>
<text x="326.7" y="100.2">61</text>
<text x="212.4" y="105">GND</text>
<text x="240.2" y="107.2">SCL</text>
<text x="276.1" y="103.7">42</text>
<text x="276.1" y="107.2">43</text>
<text x="283.3" y="105.1">PA9</text>
<text x="317.4" y="105.1">PB9</text>
<text x="326.7" y="103.7">62</text>
<text x="326.7" y="107.2">29</text>
<text x="245" y="110.7">SDA</text>
<text x="276.1" y="110.8">44</text>
<text x="283.3" y="112.2">PA11</text>
<text x="283.3" y="108.7">PA10</text>
<text x="315.4" y="112.2">PB11</text>
<text x="315.4" y="108.7">PB10</text>
<text x="326.7" y="110.8">30</text>
<text x="276.1" y="117.8">46</text>
<text x="276.1" y="114.3">45</text>
<text x="283.3" y="119.2">PA13</text>
<text x="283.3" y="115.7">PA12</text>
<text x="315.4" y="119.2">PB13</text>
<text x="315.4" y="115.7">PB12</text>
<text x="326.7" y="117.8">34</text>
<text x="326.7" y="114.3">33</text>
<text x="259" y="121.3">SWDIO</text>
<text x="263.6" y="124.8">SWCLK 50</text>
<text x="276.1" y="121.4">49</text>
<text x="283.3" y="122.8">PA14</text>
<text x="315.4" y="122.8">PB14</text>
<text x="326.7" y="124.9">36</text>
<text x="326.7" y="121.4">35</text>
<text x="244.5" y="126.3">+</text>
<text x="278.1" y="131.9">8</text>
<text x="283.3" y="126.3">PA15</text>
<text x="315.4" y="126.3">PB15</text>
<text x="326.7" y="131.9">54</text>
<text x="211.3" y="136.2" transform="rotate(-90 211.3 136.2)">1</text>
<text x="213.1" y="132.8" transform="rotate(-90 213.1 132.8)">1</text>
<text x="214.8" y="136.2" transform="rotate(-90 214.8 136.2)">2</text>
<text x="216.6" y="132.8" transform="rotate(-90 216.6 132.8)">2</text>
<text x="218.4" y="136.2" transform="rotate(-90 218.4 136.2)">3</text>
<text x="220.1" y="132.8" transform="rotate(-90 220.1 132.8)">3</text>
<text x="221.9" y="136.2" transform="rotate(-90 221.9 136.2)">4</text>
<text x="223.7" y="132.8" transform="rotate(-90 223.7 132.8)">4</text>
<text x="278.1" y="135.5">9</text>
<text x="283.3" y="136.9">PC1</text>
<text x="283.3" y="133.3">PC0</text>
<text x="317.1" y="133.3">PD2</text>
<text x="223" y="142">SDA</text>
<text x="260.4" y="138.9">PC1</text>
<text x="263.9" y="142.4">PC2</text>
<text x="276.1" y="142.5">11</text>
<text x="276.1" y="139">10</text>
<text x="283.3" y="143.9">PC3</text>
<text x="283.3" y="140.4">PC2</text>
<text x="292" y="143.9">PF1-OSC_OUT(PF1)</text>
<text x="295.1" y="140.4">PF0-OSC_IN(PF0)</text>
<text x="326.7" y="142.5">6</text>
<text x="326.7" y="139">5</text>
<text x="219.4" y="147.3">SCL</text>
<text x="260.4" y="149.5">PC4</text>
<text x="276.1" y="149.6">25</text>
<text x="276.1" y="146">24</text>
<text x="283.3" y="147.5">PC4</text>
<text x="317.7" y="147.5">PF4</text>
<text x="326.7" y="146">18</text>
<text x="215.9" y="152.6">GND</text>
<text x="241.3" y="155.7" transform="rotate(-90 241.3 155.7)">1</text>
<text x="244.8" y="155.7" transform="rotate(-90 244.8 155.7)">2</text>
<text x="263.9" y="153">PC5</text>
<text x="276.1" y="153.1">37</text>
<text x="283.3" y="154.5">PC6</text>
<text x="283.3" y="151">PC5</text>
<text x="312.4" y="154.5">BOOT0</text>
<text x="326.7" y="153.1">60</text>
<text x="212.4" y="157.9">VCC</text>
<text x="239.5" y="159.2" transform="rotate(-90 239.5 159.2)">1</text>
<text x="243.1" y="159.2" transform="rotate(-90 243.1 159.2)">2</text>
<text x="276.1" y="160.2">39</text>
<text x="276.1" y="156.6">38</text>
<text x="283.3" y="161.6">PC8</text>
<text x="283.3" y="158">PC7</text>
<text x="314.8" y="161.6">NRST</text>
<text x="326.7" y="160.2">7</text>
<text x="357.6" y="161.9">C</text>
<text x="370.4" y="158.4">2</text>
<text x="276.1" y="163.7">40</text>
<text x="276.1" y="167.2">51</text>
<text x="283.3" y="165.1">PC9</text>
<text x="370.4" y="165.5">1</text>
<text x="52.3" y="170.7">SD CS</text>
<text x="127.7" y="172">MISO</text>
<text x="276.1" y="170.7">52</text>
<text x="283.3" y="172.2">PC11</text>
<text x="283.3" y="168.6">PC10</text>
<text x="339.4" y="168.5">NRST</text>
<text x="47.9" y="176">MOSI</text>
<text x="276.1" y="174.3">53</text>
<text x="278.1" y="177.8">2</text>
<text x="283.3" y="179.2">PC13</text>
<text x="283.3" y="175.7">PC12</text>
<text x="83" y="181.3">SCK</text>
<text x="260.4" y="184.9">PC14</text>
<text x="278.1" y="184.9">4</text>
<text x="278.1" y="181.3">3</text>
<text x="283.3" y="182.7">PC14-OSC32_IN(PC14)</text>
<text x="265.7" y="188.4">PC15</text>
<text x="278.1" y="191.9">1</text>
<text x="283.3" y="186.3">PC15-OSC32_OUT(PC15)</text>
<text x="283.3" y="193.3">VBAT</text>
<text x="366.5" y="208.6" transform="rotate(-90 366.5 208.6)">1</text>
<text x="368.3" y="205.1" transform="rotate(-90 368.3 205.1)">1</text>
<text x="370.1" y="208.6" transform="rotate(-90 370.1 208.6)">2</text>
<text x="371.8" y="205.1" transform="rotate(-90 371.8 205.1)">2</text>
<text x="373.6" y="208.6" transform="rotate(-90 373.6 208.6)">3</text>
<text x="375.4" y="205.1" transform="rotate(-90 375.4 205.1)">3</text>
<text x="377.1" y="208.6" transform="rotate(-90 377.1 208.6)">4</text>
<text x="378.9" y="205.1" transform="rotate(-90 378.9 205.1)">4</text>
<text x="380.6" y="208.6" transform="rotate(-90 380.6 208.6)">5</text>
<text x="382.4" y="205.1" transform="rotate(-90 382.4 205.1)">5</text>
<text x="384.2" y="208.6" transform="rotate(-90 384.2 208.6)">6</text>
<text x="385.9" y="205.1" transform="rotate(-90 385.9 205.1)">6</text>
<text x="385.2" y="217.8">VCC</text>
<text x="381.7" y="223.1">SWCLK</text>
<text x="374.6" y="233.7">SWDIO</text>
<text x="378.2" y="228.4">GND</text>
<text x="371.1" y="239">NRST</text>
<text x="367.6" y="244.3">SWO</text>
<text x="29.4" y="271.3">1</text>
<text x="29.4" y="274.8">2</text>
<text x="34.6" y="272.7">A0</text>
<text x="56.8" y="274.8">7</text>
<text x="29.4" y="278.3">3</text>
<text x="34.6" y="279.8">A2</text>
<text x="34.6" y="276.2">A1</text>
<text x="45.7" y="276.2">#WC</text>
<text x="47.5" y="279.8">SCL</text>
<text x="56.8" y="281.9">5</text>
<text x="56.8" y="278.3">6</text>
<text x="71.3" y="277.8">SCL</text>
<text x="83.6" y="281.3">SDA</text>
<text x="96" y="279.6">SDA</text>
<text x="110.7" y="276.6">2</text>
<text x="110.7" y="280.1">3</text>
<text x="114.2" y="278.3">CSB</text>
<text x="114.2" y="281.9">SDI</text>
<text x="46.8" y="283.3">SDA</text>
<text x="103" y="283.1">SCL 4</text>
<text x="114.2" y="285.4">SCK</text>
<text x="132.7" y="285.4">SDO</text>
<text x="141.3" y="283.6">5</text>
<text x="196.5" y="291.9">PA1</text>
<text x="281.8" y="299.5">1</text>
<text x="361.2" y="299.5">1</text>
<text x="281.8" y="303">2</text>
<text x="285.3" y="301.3">1</text>
<text x="285.3" y="304.8">2</text>
<text x="361.2" y="303">2</text>
<text x="364.7" y="301.3">1</text>
<text x="364.7" y="304.8">2</text>
<text x="256.5" y="306">PA2</text>
<text x="268.8" y="306">VBat</text>
<text x="281.8" y="306.6">3</text>
<text x="281.8" y="310.1">4</text>
<text x="285.3" y="308.3">3</text>
<text x="285.3" y="311.9">4</text>
<text x="353.3" y="309.9">VBat</text>
<text x="102.7" y="320.7">SCL/SCLK</text>
<text x="120.1" y="322.4">13</text>
<text x="120.1" y="318.9">14</text>
<text x="141.8" y="321.9">SDA</text>
<text x="155.9" y="318.4">SCL</text>
<text x="196.5" y="323.7">PC14</text>
<text x="354.1" y="318.9">1</text>
<text x="357.6" y="320.7">IN</text>
<text x="61.3" y="326">3</text>
<text x="64.8" y="327.7">RESERVED</text>
<text x="88.6" y="327.7">SDO/ALTADDRESS</text>
<text x="94.6" y="324.2">SDA/SDI/SDIO</text>
<text x="120.1" y="329.5">11</text>
<text x="120.1" y="326">12</text>
<text x="354.1" y="326">3</text>
<text x="357.6" y="327.7">OUT</text>
<text x="101.4" y="331.3">RESERVED</text>
<text x="114" y="334.8">NC</text>
<text x="120.1" y="333">10</text>
<text x="61.3" y="336.5">6</text>
<text x="61.3" y="340.1">7</text>
<text x="64.8" y="338.3">VS</text>
<text x="64.8" y="341.8">CS#</text>
<text x="111" y="341.8">INT1</text>
<text x="111" y="338.3">INT2</text>
<text x="120.1" y="340.1">8</text>
<text x="120.1" y="336.5">9</text>
<text x="265.3" y="339.5">PC15</text>
</g>
<g font-size="3.2" fill="#f00">
<text x="87.5" y="149.9" transform="rotate(-90 87.5 149.9)">VDD</text>
<text x="86.1" y="155.5" transform="rotate(-90 86.1 155.5)">4</text>
<text x="276.1" y="202.5">32</text>
<text x="276.1" y="199">64</text>
<text x="283.3" y="203.9">VDD_2</text>
<text x="283.3" y="200.4">VDD_1</text>
<text x="276.1" y="209.5">19</text>
<text x="276.1" y="206">48</text>
<text x="283.3" y="207.4">VDD_3</text>
<text x="283.3" y="211">VDD_4</text>
<text x="276.1" y="216.6">13</text>
<text x="283.3" y="218">VDDAVREF+</text>
<text x="47" y="272.7">VCC</text>
<text x="56.8" y="271.3">8</text>
<text x="132.7" y="274.8">VDD</text>
<text x="141.3" y="273">8</text>
<text x="128.9" y="281.9">VDDIO</text>
<text x="141.3" y="280.1">6</text>
<text x="61.3" y="318.9">1</text>
<text x="64.8" y="320.7">VDDIO</text>
</g>
</svg>
